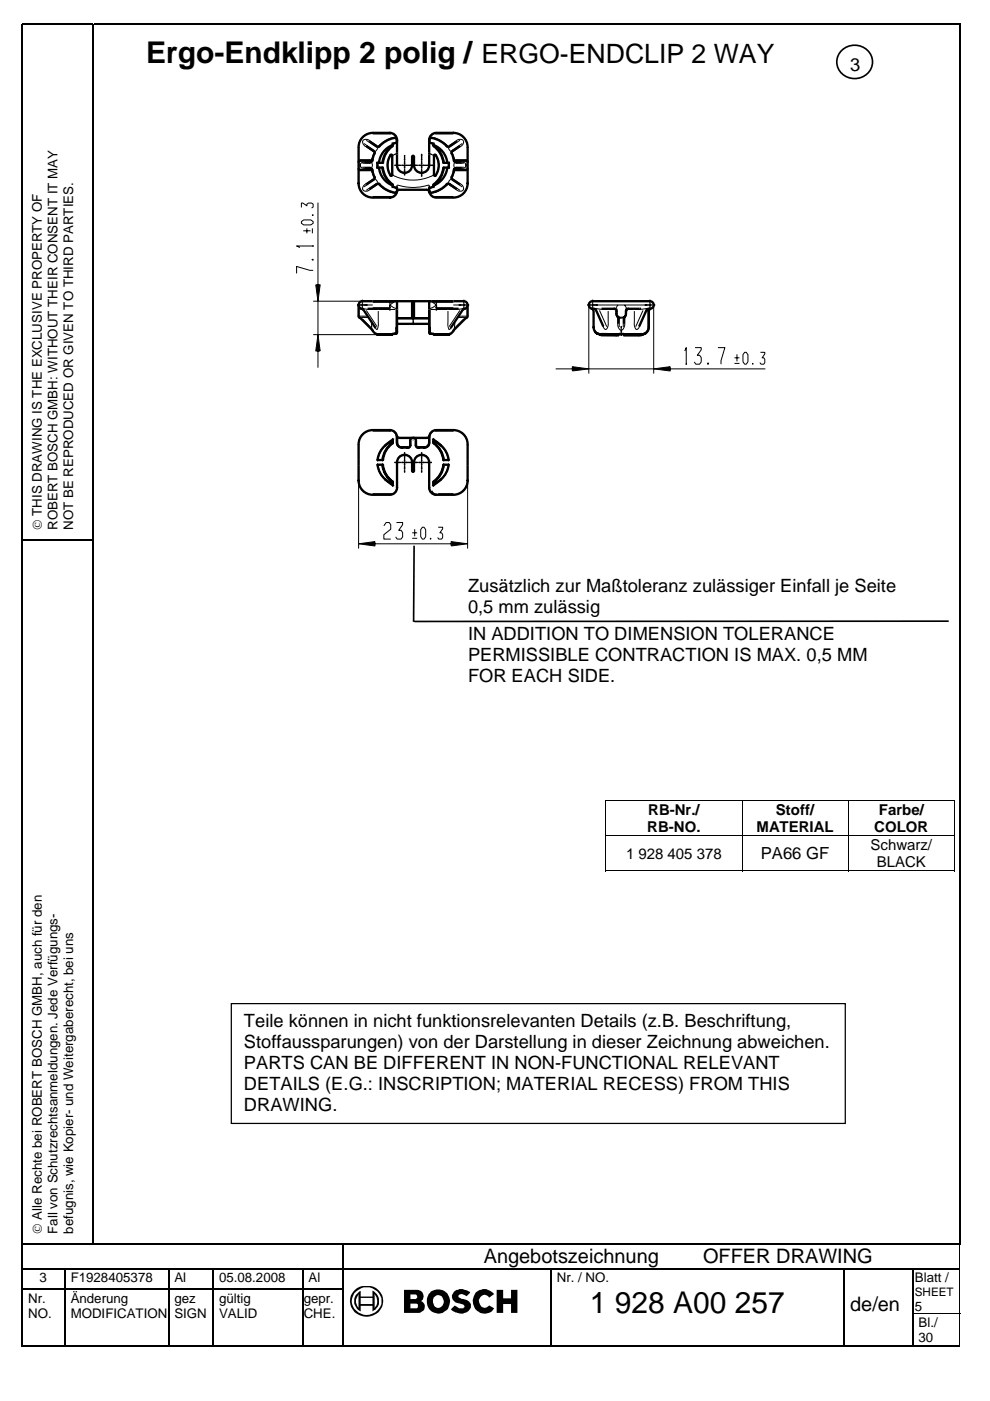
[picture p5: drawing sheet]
<svg xmlns="http://www.w3.org/2000/svg" width="210mm" height="297mm" viewBox="0 0 210 297" stroke-linecap="round" stroke-linejoin="round" font-family="sans-serif">
<g fill="#000">
<path d="M4.6 5h.3v.4h-.3zM19.6 5h.3v.4h-.3zM203.4 5h.3v.4h-.3zM4.6 114.4h.3v.3h-.3zM19.6 114.4h.3v.3h-.3zM203.4 114.4h.3v.3h-.3zM4.6 263.6h.3v.3h-.3zM4.6 268.8h.3v.4h-.3zM4.6 273.2h.3v.4h-.3zM4.6 278.5h.3v.2h-.3zM13.6 268.8h.3v.4h-.3zM13.6 273.2h.3v.4h-.3z"/>
<path d="M13.6 278.5h.3v.2h-.3zM35.6 268.8h.3v.4h-.3zM35.6 273.2h.3v.4h-.3zM35.6 278.5h.3v.2h-.3zM45 268.8h.4v.4h-.4zM45 273.2h.4v.4h-.4zM45 278.5h.4v.2h-.4zM64 268.8h.4v.4h-.4zM64 273.2h.4v.4h-.4zM64 278.5h.4v.2h-.4zM72.6 263.6h.4v.3h-.4zM72.6 268.8h.4v.4h-.4z"/>
<path d="M72.6 273.2h.4v.4h-.4zM72.6 278.5h.4v.2h-.4zM116.6 268.8h.4v.4h-.4zM116.6 273.2h.4v.4h-.4zM116.6 278.5h.4v.2h-.4zM178.9 268.8h.3v.4h-.3zM178.9 273.2h.3v.4h-.3zM178.9 278.5h.3v.2h-.3zM193.4 268.8h.3v.4h-.3zM193.4 273.2h.3v.4h-.3zM203.4 263.6h.3v.3h-.3zM203.5 263.9h.1z"/>
<path d="M203.5 268.8h.1v.4h-.1zM203.5 273.2h.1v.4h-.1z"/>
</g>
<g fill="none" stroke="#000" stroke-width=".34">
<path d="M4.6 5.2h15M4.8 5.4v109M19.8 5.4v109M19.9 5.2h183.5M203.5 5.4v109M4.8 114.7v148.9M4.9 114.5h14.7M19.8 114.7v148.9M203.5 114.7v148.9M4.8 263.9v4.9M4.8 269.2v4M4.8 273.6v4.9"/>
<path d="M4.8 278.7v6.8M4.9 263.8h67.7M4.9 269h8.7M4.9 273.4h8.7M13.8 269.2v4M13.8 273.6v4.9M13.9 269h21.7M13.9 273.4h21.7M35.8 269.2v4M35.8 273.6v4.9M35.9 269h9.1M35.9 273.4h9.1"/>
<path d="M45.2 269.2v4M45.2 273.6v4.9M45.4 269h18.6M45.4 273.4h18.6M64.2 269.2v4M64.2 273.6v4.9M64.4 269h8.2M64.4 273.4h8.2M72.8 263.9v4.9M72.8 269.2v4M72.8 273.6v4.9M73 263.8h130.4"/>
<path d="M73 269h43.6M116.8 269.2v4M116.8 273.6v4.9M117 269h61.9M179 269.2v4M179 273.6v4.9M179.2 269h14.2M193.5 269.2v4M193.5 273.6v4.9M193.7 269h9.8"/>
</g>
<path d="M193.4 278.6h10.2M203.5 263.9v4.9M203.5 269.2v4M203.5 273.6v4.9" fill="none" stroke="#000" stroke-width=".21"/>
<g fill="#000">
<path d="M75.2 273.5a3.7 3.7 0 0 1 6 1.6 3.5 3.5 0 0 1-3.1 4.1 3.5 3.5 0 0 1-3.9-3.3h.4a3.2 3.2 0 0 0 3.4 2.9 3.2 3.2 0 0 0 2.9-3.5 3.2 3.2 0 0 0-3.4-2.4 3.2 3.2 0 0 0-2.9 3h-.4a2.96 2.96 0 0 1 1-2.4z" fill-rule="evenodd"/>
<path d="M75.5 274.5l1-.8v1.2h2.5v-1.3a2.54 2.54 0 0 1 1.3 3.1l-.7 1-.6 .4v-1.2h-2.5v-.4h2.9v.8v-.1a1.91 1.91 0 0 0 .1-2.7l-.1-.1v2.1h-.4v-1.3h-3l.1-.8a2.03 2.03 0 0 0 0 2.9l-.1-2.1h.5v2.9a2.48 2.48 0 0 1-1-3.6z" fill-rule="evenodd"/>
<path d="M85.7 273.5h2.9a1.31 1.31 0 0 1 1.1 1 1.31 1.31 0 0 1-.5 1.4 1.29 1.29 0 0 1 .9 1.3 1.29 1.29 0 0 1-1.2 1.2h-3.2v-3.4h1.3v.4h.2v1h-.2v1h1.4l.2-.2v-.7l-.3-.1h-1.1v-1h1a.52 .52 0 0 0 .3-.5 .52 .52 0 0 0-.4-.5h-1.1v.6h-1.3z" fill-rule="evenodd"/>
<path d="M91.4 273.8a2.56 2.56 0 0 1 4 1.4 2.56 2.56 0 0 1-2.8 3.2 2.3 2.3 0 0 1-2.1-2.5h1.3a1.18 1.18 0 0 0 1.2 1.4 1.18 1.18 0 0 0 1.1-1.5 1.15 1.15 0 0 0-1.2-1.2 1.15 1.15 0 0 0-1.1 1.3h-1.3l.1-.9 .3-.6z" fill-rule="evenodd"/>
<path d="M96.3 273.8l.2-.1a2.49 2.49 0 0 1 2.8 .1l.4 .3-.8 .7a1.44 1.44 0 0 0-1.6-.2l-.1 .1a.65 .65 0 0 0 .6 .7 2.44 2.44 0 0 1 2 1.1 1.96 1.96 0 0 1-2.5 1.9l-.7-.1-1-.7 .8-.8 .4 .2a1.63 1.63 0 0 0 1.5 .4l.2-.5-.4-.4a2.59 2.59 0 0 1-2.2-1.1l-.1-.8z" fill-rule="evenodd"/>
<path d="M100.8 274.1l.6-.4a2.47 2.47 0 0 1 3.4 .7l-1.1 .7a1.21 1.21 0 0 0-1.7-.3 1.21 1.21 0 0 0-.3 1.7 1.09 1.09 0 0 0 1 .8 1.09 1.09 0 0 0 1-.5l1.1 .6a2.51 2.51 0 0 1-3.4 .7 2.51 2.51 0 0 1-.9-3.3z" fill-rule="evenodd"/>
<path d="M105.3 273.5h1.4v1.8h1.7v-1.8h1.3v4.9h-1.3v-1.9h-1.7v1.9h-1.4z" fill-rule="evenodd"/>
</g>
<path d="M178.5 10.6a3.7 3.7 0 0 1 4.7-.5 3.7 3.7 0 0 1 1.5 4.4 3.8 3.8 0 0 1-4.2 2.1 3.8 3.8 0 0 1-3.1-3.5 3.4 3.4 0 0 1 1.1-2.5z" fill="none" stroke="#000" stroke-width=".35"/>
<path d="M61.1 24.5h105.4v94.8h-105.4z" fill="#fff"/>
<g fill="#000">
<path d="M89.3 35.8l.2 .1zM67 60.4h.9l-.5 3.5zM67.4 71l.5 3.4h-.9zM121.3 77.7l3.5 .5-3.5 .5zM124.7 64.5h.3v.4h-.3zM137 64.6l.2 .1zM138.4 64.5h.4v.4h-.4zM138.6 78.2l3.5-.5v1zM76 115.3l3.5-.5v1zM95.7 114.8l3.4 .5-3.4 .5zM128.4 169.6h.2v.2h-.2zM128.4 177.1h.2v.2h-.2z"/>
<path d="M202.3 169.6h.2v.2h-.2zM128.4 184.6h.2v.1h-.2zM202.3 184.6h.2v.1h-.2z"/>
</g>
<g fill="none" stroke="#000" stroke-width=".21">
<path d="M76 31.2v3.1l.3-.4h2.2M76.1 34.4v1.3M76.2 39.9l.7 1.1 1.2 .7M76.3 34.2h2M76.3 35.9h2M76.8 34.6h1.7M76.8 35.5h1.7M77.2 30.4l2.3 1.6M77.7 29.7l2.2 1.6M77.9 29.6a.71 .71 0 0 0-1 .3 .71 .71 0 0 0 .3 .9l1.9 1.3M77.9 29.5l2 1.4M78.1 28.3l-1.2 .7-.7 1.2"/>
<path d="M78.4 34.4h-1.1a.71 .71 0 0 0-1 .6 .79 .79 0 0 0 1 .7h1.1M78.5 36.2h-2.2l-.3-.5v3.2M78.8 35.8v.2M78.8 34.3h.1M78.8 34v.2M78.8 34.4a1.4 1.4 0 0 1 0 1.3v.1M78.9 36.4l.3 1.1M79 28.4h3.9M79.1 38l-2 1.4M79.2 32.6l-.3 1M79.4 37.8l.8 1.1M79.5 38.1l-2.3 1.5"/>
<path d="M79.9 39.2l-1.5 1a.84 .84 0 0 1-.9 .4 .84 .84 0 0 1-.6-.7l.2-.6M79.9 38.8l-2.2 1.5M80 34.5l-.1 1M80.1 34.5v1M80.2 31.1l-.8 1.2M80.4 39.2a5.4 5.4 0 0 0 3.5 1.8M82.7 28.2a1.66 1.66 0 0 1 1.3 1.2M82.8 32.9l-.6 1.2-.1 .9 .3 1.4 .4 .8M82.8 37.2l.3 .1M82.8 32.9a3.8 3.8 0 0 0 0 4.2M83.1 32.8l-.3 .1M83.1 33v4.1"/>
<path d="M83.2 32.9h.1M83.2 37.1v.1M83.2 33v4M83.3 39.5l.7 .3M83.3 39.7l.7 .2M83.4 37.1a9.2 9.2 0 0 0 8.4 .1M83.6 29.1a5.4 5.4 0 0 0-3.2 1.7M83.7 30.2l-.4 .2M84 29.6v.4M84 32.6l-.6 .3M84 30.2h-.2M84.1 30.3l-.8 .3"/>
<path d="M84.1 39.7l.2-.5a11.5 11.5 0 0 0 6.7 .1l.1 .4M84.1 32.5v.2M84.1 32.8v2.2M84.1 30.4v2M84.1 30.2v.1M84.1 39.8h.1M84.2 39.4l-.1 1.3M84.4 36a1.67 1.67 0 0 0 2.7 0M87.6 33.2v1.8M88 36a1.67 1.67 0 0 0 2.8 0M89.3 35.8l.2 .1zM91 39.4v1.3"/>
<path d="M91 30.2v.1M91 39.8h.1M91.1 32.5v.2M91.1 32.8v2.2M91.1 30.4l-.1 2M91.1 30.2h.3M91.2 32.6l.6 .3M91.2 29.6v.4M91.2 30.3l.7 .2M91.5 30.2l.4 .2M91.6 29.1a5.6 5.6 0 0 1 3.2 1.7M91.9 39.5l-.8 .3"/>
<path d="M91.9 39.7l-.8 .2M91.9 37.1l.1 .1M91.9 33v4M92 32.9h-.1M92.1 33v4.1M92.1 32.8h.1a2.71 2.71 0 0 1 .8 2.2 3 3 0 0 1-.8 2.3h-.1M92.3 28.4h3.8M92.3 32.9a3.8 3.8 0 0 1 0 4.2M92.5 28.2a1.52 1.52 0 0 0-1.3 1.2M94.8 39.2a5.6 5.6 0 0 1-3.5 1.8M95 31.1l.2 .7 .5 .5M95.1 34.5v1"/>
<path d="M95.2 34.5v1M95.2 38.8l2.3 1.5M95.7 38.1l2.3 1.5M95.7 37.8l-.5 .5-.2 .6M95.9 32.6l.4 1M96.1 38l1.5 1a.88 .88 0 0 1 .4 1.5l-.9-.1-1.9-1.2M96.3 36.4l-.4 1.1M96.4 34v.2M96.4 34.4l-.2 .6 .2 .8M96.4 34.3h.1M96.4 35.9v.1M96.6 34.6h1.7"/>
<path d="M96.6 35.5h1.7M96.6 33.9h2.3l.2 .4M96.7 34.4h1.2a.7 .7 0 0 1 .9 .6 .7 .7 0 0 1-.9 .7h-1.2M96.9 35.9h1.9M96.9 34.2h1.9M97.1 28.3l1.2 .7 .7 1.2M97.3 29.6a.75 .75 0 0 1 1 .4 .75 .75 0 0 1-.5 1l-1.7 1.1M97.3 29.5l-2.1 1.4M97.5 29.7l-2.3 1.6M98 30.4l-2.3 1.6M99 39.9l-.7 1.1-1.2 .7M99.1 34.4v1.3"/>
<path d="M99.1 35.7l-.2 .5h-2.3M99.1 31.2v7.7M63.9 47l.5-.4h1.5l.5 .4v.3l-.5 .4h-1.5l-.5-.4zM63.9 44v-.9h.3l.9 .5v-.3l.3-.2h.7l.3 .2v.6l-.3 .2M64.3 48.9h1.5M65.1 48.4v1.1M66.2 55h.2v.1h-.2zM66.2 45.6l.2 .1zM66.2 48.4v1.1M66.4 57.3h-.7l-2.8-.8v1.5M66.4 52.2h-3.5l.7 .3M66.4 52v.3"/>
<path d="M67.4 42.9v17.5M79 41.7h4.2M83.8 41.3l-.4 .4-.7 .2M84.1 40.9l-.2 .2M84.1 40.1v.4M90.9 40.3l-.4-.1h-5.9l-.3 .1M91.1 40.1v.4M91.1 40.6v.1M91.1 40.9l.1 .2M91.4 41.3l.4 .4 .7 .2M91.9 41.7h4.2M66.4 71h13.9"/>
<path d="M66.4 63.9h10.4M67 60.4h.9l-.5 3.5zM67.4 71l.5 3.4h-.9zM67.4 63.9v7.1M67.4 74.4v3.6M76 64.7l.1 .4 .4 .4M76.1 65.4v1.6M76.3 67h1.7M76.4 67.4h.1M76.5 65.5l.5 .1M76.8 67.6l1.7 1.7M76.9 65.4v.1"/>
<path d="M77 65.4l1.4 .2h1.5M77 64.7h2M77.7 65.8l2.2 3.5M78.1 67.3l-1.7 .1M78.8 68.2l.1 1.6M79 64.1h4.3M79 65.2h3.9M80.2 66v3l-.2 .8h-.2l-.3-.4M80.4 65.6h3.2M83.8 70.7h.2M84.1 63.9l-.5 .1-.9 .7 1.2 .7 .1 .2v3.8M84.1 63.9h3.3"/>
<path d="M84.1 70.4v.1M84.2 67.5h6.8M84.2 67.4h3.2M84.3 68.7h6.6M87.7 67.4h3.3M87.7 63.9h3.4M91 70.4v.1M91.1 63.9l.5 .1 .9 .7-1.2 .7-.1 .2v3.8M91.2 70.7h.2M91.6 65.6h3.2M91.9 64.1h4.2M92.3 65.2h3.8"/>
<path d="M95 66v3.3l.2 .6 .4-.4M96.1 64.7h2M96.4 69.3l-.1 .5M96.4 68.2v1.1M97 67.3l1.8 .1M97.2 67h1.6M97.3 65.6h-2.1M97.5 65.8l-2.3 3.5M98.2 65.4l-.9 .2M98.3 65.4v.1M98.3 67.6l-1.7 1.7M98.8 67.4h.1"/>
<path d="M99.1 65.4v1.6M99.1 64.7a.82 .82 0 0 1-.8 .9h-.2M117.8 78.2h3.5M121.3 77.7l3.5 .5-3.5 .5zM124.8 64.7v14.5M124.8 78.2h13.8M125.8 65.6h.5M125.8 64.7h11.8M126.2 65.5l2.6 .1M126.4 65.8l1.6 3.5M127.1 65.8l1.6 3.5M128.9 66v2.3a1.44 1.44 0 0 1-.5 1.6 1.02 1.02 0 0 1-.6-1"/>
<path d="M129.2 65.6h1.1M130.6 65.6h.1M130.6 66.5l.3 .8M130.6 66v.6M130.8 66.5a.95 .95 0 0 0 .9 .8 .95 .95 0 0 0 1-.8M130.8 65.4v1.2M131 67.5v1.2a1.07 1.07 0 0 0 .9 1.3 1.54 1.54 0 0 0 .5-1.4M131 64.7l-.4 .8M131.2 67.3h1.1M131.3 67.6v1.7M132.1 67.6v1.7M132.4 64.7l.5 .8"/>
<path d="M132.4 67.5v1.1M132.6 65.4v1.2M132.8 66.5l-.3 .8M132.8 66v.6M132.9 65.6h.1M133.1 65.6h1.1M134.5 66v2.3a1.44 1.44 0 0 0 .5 1.6l.4-.3 .2-.7M136.3 65.8l-1.5 3.5M137.1 65.8l-1.6 3.5M137.2 65.6h.3M137.2 65.5l-2.6 .1M137.5 65.6h.1"/>
<path d="M138.6 64.4v.3M138.6 78.2l3.5-.5v1zM138.6 64.7v14.5M138.6 64.6v.3M142.1 78.2h20.2M145.2 74.4l.3-.7v3.5M145.3 77.2h.4M147.4 73.7h1.3v.5l-.9 1.1h.5l.4 .5v.9l-.4 .5h-.8l-.3-.5M150 77h.2v.2h-.2zM152.2 73.7h1.5l-.8 2.8v.7M155.7 77h1.1M155.7 75.9h1.1"/>
<path d="M156.3 75.1v1.5M157.9 74.7h.3l.4 .5v1.5l-.4 .5h-.3l-.4-.5v-1.5zM159.6 77l.1 .2zM161.2 74.7h1v.3l-.6 .9h.3l.3 .3v.7l-.3 .3h-.5l-.3-.3M76 94.2v22.1M78.1 91.4l-1.2 .7-.7 1.1M79 91.4h4M80 98.8l.5 1.4 .9 1.3M80.1 98.5a4.7 4.7 0 0 0 3.1 4M80.5 97.6h.2M80.5 98.5h.2M81.3 98.8l.5 1.7 1.2 1.4"/>
<path d="M81.4 94.6l-.9 1.3-.5 1.4M82.7 91.2l.4 .1 .5 .4M82.9 93.4l-1.1 .9M83 94.2l-1.2 1.4-.5 1.6M83.2 93.6a4.8 4.8 0 0 0-3.1 4M83.3 93.3v.4M83.6 91.7l.2 .2a2.56 2.56 0 0 1 .2 2 1.33 1.33 0 0 0 1.8 1.1 .93 .93 0 0 0 1.3-.6v-.9M84.1 98v5.4a1.52 1.52 0 0 1-1.4 1.5M84.3 92.8v.1a1.92 1.92 0 0 0 .3 1.6l.6 .2h1.2M84.4 97.1a1.67 1.67 0 0 1 2.7 0M84.6 93h2.5M86.8 93.3v1.1"/>
<path d="M87.5 93.3h.2M87.6 98v1.8M88 97.1a1.68 1.68 0 0 1 2.8 0M88.1 93h2.4M88.3 93.3v1.1M90.9 92.8l-.1 1.1a1.15 1.15 0 0 1-1.4 .8l-.6 .1M91.1 98l.1 5.9M91.9 93.3v.4M91.9 93.6a4.8 4.8 0 0 1 3.2 4M92.2 94.2l1.1 1.4 .6 1.6M92.2 91.4h3.9M92.3 93.4l1.1 .9"/>
<path d="M92.5 91.2a1.63 1.63 0 0 0-1.4 1.5v1.2a1.3 1.3 0 0 1-1.7 1.1 .96 .96 0 0 1-1.4-.6l.1-.9M93.7 94.6l1 1.2 .4 1.5M93.9 98.8l-.6 1.7-1.1 1.4M94.5 97.6h.1M94.5 98.5h.1M95.1 98.5a4.8 4.8 0 0 1-3.2 4M95.1 98.8l-.4 1.4-1 1.3M97.1 91.4l1.2 .7 .7 1.1M99.1 94.2v22.1M76 115.3l3.5-.5v1zM76.2 102.9l.7 1.1 1.2 .7M79 104.7h4.3"/>
<path d="M79.5 115.3h16.2M81.4 111.5l.5-.7h.6l.3 .5v.9l-1.4 1.2v.9h1.4M81.8 101.8l1.1 .8M83.3 102.4v.4M84.1 110.8h1.3v.5l-.9 1.1h.5l.4 .5v.9l-.4 .5h-.8l-.3-.5M87.4 114.1h1.1M87.4 113h1.1M87.9 112.2v1.5M89.6 111.8h.3l.4 .5v1.5l-.4 .5h-.3l-.4-.5v-1.5zM91.2 114.1l.2 .2zM91.6 104.6l.9 .3M91.9 102.4v.4"/>
<path d="M92.9 104.7h3.2M92.9 111.8h1v.3l-.6 .9h.3l.3 .3v.7l-.3 .3h-.6l-.2-.3M93.4 101.8l-1.1 .8M95.7 114.8l3.4 .5-3.4 .5zM99 102.9l-.7 1.1-1.2 .7M128.5 169.8v7.3M128.5 177.3v7.4M128.6 169.7h73.9M128.6 177.2h73.9M157.4 169.8v7.3M157.4 177.3v7.4M179.9 169.8v7.3"/>
<path d="M179.9 177.3v7.4M202.4 169.8v7.3M202.4 177.3v7.4M128.6 184.7h28.7M157.4 184.7h22.4M179.9 184.7h22.4M203.5 278.7v6.8"/>
</g>
<g fill="none" stroke="#000" stroke-width=".49">
<path d="M76 35.7l.3 .3 2.4 .1 .3 .3M77.3 35.6h1.1l.5 .4M77.6 30.9l1.6 1.1M78.3 30l1.6 1 .2 .1 .4-.2M78.9 35.9l.6 1.8M78.9 34l-.5 .4h-1.1M79 33.7l-.3 .3h-2.4l-.3 .3M79.2 32l.2 .2v.4M79.4 37.4l-.1 .6-1.7 1.1M79.5 32.4l-.6 1.7M79.8 35.5h1.4l.5 1.8 .7 1 .9 .8v.8M79.8 34.5h1.4"/>
<path d="M80.1 34.5v1M80.3 38.9a5.1 5.1 0 0 0 3.8 1.9l.1-1.1M80.3 35.5a4.5 4.5 0 0 0 3 3.8M80.5 39.1l-.4-.1-.2 .1-1.6 1M81.1 35.5l.3 1.3 .5 1.1 1.4 1.3M82.8 32.9l.2-.1 .2 .2v4.1l-.2 .2a3.8 3.8 0 0 1-.2-4.4M83.2 39.5l1 .5M83.3 30.8a5 5 0 0 0-2.2 3.7M83.3 30.7a4.6 4.6 0 0 0-3 3.8M83.3 30.2v.8l-.9 .8-.7 1-.5 1.7M84.2 29.7a.5 .5 0 0 0-.6-.4l-1.8 .6-1.5 1.2M84.2 30l-.2 .2-.7 .3"/>
<path d="M87.4 35v-1.8l.2-.2 .2 .2a3.1 3.1 0 0 0 .4 3 1.61 1.61 0 0 0 1.8 .3 1.61 1.61 0 0 0 1-1.5v-5.3a1.51 1.51 0 0 1 1.5-1.5h3.6a3 3 0 0 1 3 3v7.7a3 3 0 0 1-3 3h-3.6a1.5 1.5 0 0 1-1.5-1.2M87.4 35a1.61 1.61 0 0 1-1.4 1.6 1.61 1.61 0 0 1-1.8-1.1v-5.8a1.52 1.52 0 0 0-1.6-1.5h-3.6a3 3 0 0 0-3 3v7.7a3 3 0 0 0 3.1 3h3.6a1.51 1.51 0 0 0 1.4-1.2M91 29.7a.5 .5 0 0 1 .6-.4l1.8 .6 1.4 1.2M91 30l.1 .2 .8 .3M91 39.7v1M91.9 39.5l-.9 .5M91.9 30.8l.9 .9 .8 1 .5 1.8M91.9 30.7a4.6 4.6 0 0 1 2.9 3.8M91.9 30.2v.8l1.3 1.3 .5 1 .3 1.2M92.1 32.8h.1a3.6 3.6 0 0 1 0 4.5l-.2-.2zM94 34.5h1.4M94.1 35.5a5 5 0 0 1-2.2 3.7"/>
<path d="M94.7 39.1l.5-.1 1.7 1.1M94.8 39a5.2 5.2 0 0 1-3.7 1.8l-.1-.1M94.8 35.5a4.7 4.7 0 0 1-2.9 3.8M95.1 34.5v1M95.4 35.5h-1.4l-.5 1.8-.7 1-.9 .8v.8M95.7 32.4l.6 1.7M95.8 37.4l.1 .6 1.6 1.1M96.2 33.6l.4 .4h2.2M96.2 34l.3 .4h1.4M96.3 35.9l-.6 1.8M96.9 30l-1.7 1.1-.5-.2M97.5 30.9l-1.6 1.2-.1 .5"/>
<path d="M97.9 35.6h-1.2l-.2 .1-.3 .3M98.8 34l.3 .3M99.1 35.7l-.3 .3-2.4 .1-.2 .3M84.1 40.6l.5-.4h5.9l.3 .1 .2 .4M76 64.7v2.4l.3 .3M76.2 67.4l2.7 2.6 .4 .5 .5 .3M76.8 63.9a.8 .8 0 0 0-.8 .8 .8 .8 0 0 0 .8 .8M76.8 65.4l2.8 4.2M76.8 63.9h21.5a.83 .83 0 0 1 .8 .8 .83 .83 0 0 1-.9 .8l-2.7 4.1M77.9 65.5h4.8M79.8 70.8l.5 .2M83.3 70.8v.2h-3"/>
<path d="M84 63.9l.2 .2v6.4l-.2 .3h-.7l.7-.2 .2-.5M84.2 68.9l.2-.2h6.4l.2 .2M84.2 67.5h6.8M87.4 63.9l.4 .2v3.2l-.2 .2-.2-.2zM91.2 63.9l-.2 .2v6.4l.2 .3h.7l-.7-.1-.2-.6M91.9 70.8v.2h2.9M92.5 65.5h4.7M95.4 70.8l-.6 .2M99.1 64.7v2.5l-3.2 3.3-1.1 .5M125.7 65.6l-.2-.2 .2 .2 .2 .3v3.4a1.51 1.51 0 0 0 .7 1.4M125.8 65.6h.1M126.6 70.7h.1"/>
<path d="M126.7 70.7l.5 .2-.3-.1M127.2 70.9l.2 .1M127.5 65.5h2.7l.5 .2v.3M127.9 69.2l-1.5-3.5-.3-.2a.89 .89 0 0 1-1.1-.4 .89 .89 0 0 1 .3-1.2h12.5a.83 .83 0 0 1 .8 .9 .83 .83 0 0 1-1.1 .7l-.4 .2-1.6 3.5M130.7 66.5l.2 .5 .4 .3M130.7 65.9v.7M131 67.1l.1 .4M131.1 67.5v1.1M131.2 71v-.2h1v.2M132.3 67.5v1.1M132.5 67.1l-.2 .4M132.7 66.5l-.1 .5-.4 .3"/>
<path d="M132.7 65.9v.7M135.9 65.5h-2.7h-.2l-.3 .5M137.9 65.4l-.4 .4v3.6a1.6 1.6 0 0 1-1.5 1.6l.6-.2M79.9 98.4l.2 .1M80.1 98.5l.5 1.7 1.1 1.4M80.1 97.5l-.2 .2M80.1 97.5h1.1l.1 .2M80.1 98.5h1.1M81.1 98.5l.3 1.3 .5 1.1 1.4 1.3M81.2 98.5l.2 1.2 .6 1.1 1.3 1.3M81.3 98.4l-.1 .1M81.6 94.3l.1 .1"/>
<path d="M81.7 94.4l-1.1 1.4-.5 1.7M83.3 93.5l-1.6 .9M83.3 93.9a5 5 0 0 0-2.2 3.6M83.3 94l-.9 .8-.7 1-.5 1.7M83.3 93.2l-1.6 1.2M83.3 93.2v.8M83.3 94h.1M83.4 92.9l-.1 .3M84.1 92.4l.1 .2 .4 .2h5.9l.4-.2 .1-.2M86.4 94.9l-.6-.1a1.27 1.27 0 0 1-1.6-.9 2.07 2.07 0 0 0-1.1-2.6l-4.1-.1a3 3 0 0 0-3 3v7.7a3 3 0 0 0 3 3h3.7a1.51 1.51 0 0 0 1.5-1.5v-5.4a1.61 1.61 0 0 1 1.6-1.6 1.61 1.61 0 0 1 1.6 1.6M87.4 98v1.8l.2 .2 .2-.2a3.1 3.1 0 0 1 .4-2.9 1.61 1.61 0 0 1 1.8-.3 1.61 1.61 0 0 1 1 1.4v5.4a1.51 1.51 0 0 0 1.5 1.5M87.5 92.8l-.5 .3v1.3a.48 .48 0 0 1-.6 .5"/>
<path d="M87.7 92.8l.4 .3 .1 1.3a.48 .48 0 0 0 .6 .5M88.8 94.9l.6-.1a1.29 1.29 0 0 0 1.6-.9 2.08 2.08 0 0 1 1-2.6l4.1-.1a3 3 0 0 1 3 3v7.7a3 3 0 0 1-3 3h-3.6M91.8 92.9l.1 .3v.8M91.9 93.5l1.6 .9M91.9 93.8l.9 .9 .8 1 .5 1.8M91.9 94l.9 .8 .7 1 .5 1.7M91.9 93.2l1.6 1.2M91.9 94h-.1M93.5 94.4l1.1 1.4 .5 1.7M93.6 94.3l-.1 .1M93.9 98.4l.1 .1M94 98.5l-.3 1.2-.5 1.1-1.3 1.3"/>
<path d="M94 97.5l-.1 .2M94 97.5h1.1M94 98.5h1.1M94.1 98.5a5 5 0 0 1-2.2 3.7M95.1 98.5l-.5 1.8-1.1 1.4M95.1 97.5l.2 .2M95.3 98.4l-.2 .1M81.7 101.6l1.5 1M81.7 101.6l1.6 1.3M81.7 101.6l-.1 .2M83.3 102.1v.8M83.3 102.9l.1 .2"/>
<path d="M83.4 102l-.1 .1M91.2 104.2l.2-.1 .3 .4 .8 .4M91.8 102l.1 .1M91.9 102.1v.8M91.9 102.9l-.1 .2M93.5 101.7l-1.6 .9M93.5 101.6l-1.6 1.3M93.5 101.6l.1 .2"/>
</g>
<g fill="#000" stroke="#000" stroke-width=".21">
<path d="M135.5 71l-.1 .2zM92.1 93.3l-.3 .4zM91.8 102.3l.3 .5z"/>
<path d="M83.7 35l.2 .1z" fill-rule="evenodd"/>
<path d="M84.1 35l.1 .1z" fill-rule="evenodd"/>
<path d="M84.3 35l.4 .1z" fill-rule="evenodd"/>
<path d="M84.9 35l.1 .1z" fill-rule="evenodd"/>
<path d="M85.2 35l.4 .1z" fill-rule="evenodd"/>
<path d="M85.7 33h.2v.2h-.2z" fill-rule="evenodd"/>
<path d="M85.7 33.4h.2z" fill-rule="evenodd"/>
<path d="M85.7 33.6h.2v.4h-.2z" fill-rule="evenodd"/>
<path d="M85.7 34.2h.2z" fill-rule="evenodd"/>
<path d="M85.7 34.4h.2v.4h-.2z" fill-rule="evenodd"/>
<path d="M85.7 35l.2 .1z" fill-rule="evenodd"/>
<path d="M85.7 35.3h.2v.3h-.2z" fill-rule="evenodd"/>
<path d="M85.7 35.8l.2 .1z" fill-rule="evenodd"/>
<path d="M85.7 36.1h.2v.4h-.2z" fill-rule="evenodd"/>
<path d="M85.7 36.7h.2z" fill-rule="evenodd"/>
<path d="M85.7 36.9h.2v.2h-.2z" fill-rule="evenodd"/>
<path d="M85.7 35l.1 .1z" fill-rule="evenodd"/>
<path d="M86 35l.4 .1z" fill-rule="evenodd"/>
<path d="M86.6 35v.1z" fill-rule="evenodd"/>
<path d="M86.8 35l.4 .1z" fill-rule="evenodd"/>
<path d="M87.1 35l.4 .1z" fill-rule="evenodd"/>
<path d="M87.3 33.2l.5 .1z" fill-rule="evenodd"/>
<path d="M87.4 35l.1 .1z" fill-rule="evenodd"/>
<path d="M87.5 33l.2 .5z" fill-rule="evenodd"/>
<path d="M87.7 35l.2 .1z" fill-rule="evenodd"/>
<path d="M87.7 35l.1 .1z" fill-rule="evenodd"/>
<path d="M88 35l.3 .1z" fill-rule="evenodd"/>
<path d="M88.5 35l.1 .1z" fill-rule="evenodd"/>
<path d="M88.8 35l.4 .1z" fill-rule="evenodd"/>
<path d="M89.3 32.7h.2v.5h-.2z" fill-rule="evenodd"/>
<path d="M89.3 33.4h.2z" fill-rule="evenodd"/>
<path d="M89.3 33.6h.2v.4h-.2z" fill-rule="evenodd"/>
<path d="M89.3 34.2h.2z" fill-rule="evenodd"/>
<path d="M89.3 34.4h.2v.4h-.2z" fill-rule="evenodd"/>
<path d="M89.3 35l.2 .1z" fill-rule="evenodd"/>
<path d="M89.3 35.3h.2v.3h-.2z" fill-rule="evenodd"/>
<path d="M89.3 36.1h.2v.4h-.2z" fill-rule="evenodd"/>
<path d="M89.3 36.7h.2z" fill-rule="evenodd"/>
<path d="M89.3 36.9h.2v.5h-.2z" fill-rule="evenodd"/>
<path d="M89.4 35v.1z" fill-rule="evenodd"/>
<path d="M89.6 35l.4 .1z" fill-rule="evenodd"/>
<path d="M90.2 35l.1 .1z" fill-rule="evenodd"/>
<path d="M90.4 35l.4 .1z" fill-rule="evenodd"/>
<path d="M91 35l.1 .1z" fill-rule="evenodd"/>
<path d="M91.3 35l.5 .1z" fill-rule="evenodd"/>
<path d="M75.8 64.6h.4v.1h-.4z" fill-rule="evenodd"/>
<path d="M76.4 64.6l.1 .1z" fill-rule="evenodd"/>
<path d="M76.6 64.6h.4v.1h-.4z" fill-rule="evenodd"/>
<path d="M76.8 63.6h.1v.4h-.1z" fill-rule="evenodd"/>
<path d="M76.8 64.2l.1 .1z" fill-rule="evenodd"/>
<path d="M76.8 64.5h.1v.4h-.1z" fill-rule="evenodd"/>
<path d="M76.8 65l.1 .1z" fill-rule="evenodd"/>
<path d="M76.8 65.3h.1v.4h-.1z" fill-rule="evenodd"/>
<path d="M77.2 64.6l.1 .1z" fill-rule="evenodd"/>
<path d="M77.5 64.6h.4v.1h-.4z" fill-rule="evenodd"/>
<path d="M82.6 63.9l.1 .3z" fill-rule="evenodd"/>
<path d="M82.6 64.4l.1 .1z" fill-rule="evenodd"/>
<path d="M82.6 64.6l.1 .4z" fill-rule="evenodd"/>
<path d="M82.6 65.2l.1 .1z" fill-rule="evenodd"/>
<path d="M82.6 65.5l.1 .3z" fill-rule="evenodd"/>
<path d="M83.9 69.4h.2v.3h-.2z" fill-rule="evenodd"/>
<path d="M83.9 69.7h.2v.4z" fill-rule="evenodd"/>
<path d="M83.9 70.1l.2 .3h-.2z" fill-rule="evenodd"/>
<path d="M83.9 70.4l.2 .2z" fill-rule="evenodd"/>
<path d="M87.3 64l.5 .1z" fill-rule="evenodd"/>
<path d="M87.3 67.2h.5v.1h-.5z" fill-rule="evenodd"/>
<path d="M87.5 63.8l.2 .5z" fill-rule="evenodd"/>
<path d="M87.5 67l.2 .5z" fill-rule="evenodd"/>
<path d="M87.5 67.5l.2 .4z" fill-rule="evenodd"/>
<path d="M87.5 68.1l.2 .1z" fill-rule="evenodd"/>
<path d="M87.5 68.4l.2 .4z" fill-rule="evenodd"/>
<path d="M87.5 63.7l.2 .5z" fill-rule="evenodd"/>
<path d="M87.5 64.4l.2 .1z" fill-rule="evenodd"/>
<path d="M87.5 64.6l.2 .4z" fill-rule="evenodd"/>
<path d="M87.5 65.2l.2 .1z" fill-rule="evenodd"/>
<path d="M87.5 65.5l.2 .3z" fill-rule="evenodd"/>
<path d="M87.5 66l.2 .1z" fill-rule="evenodd"/>
<path d="M87.5 66.3l.2 .4z" fill-rule="evenodd"/>
<path d="M87.5 66.9h.2z" fill-rule="evenodd"/>
<path d="M87.5 67.1l.2 .5z" fill-rule="evenodd"/>
<path d="M91.1 70.2h.1v.4z" fill-rule="evenodd"/>
<path d="M91.1 69.9h.1v.3h-.1z" fill-rule="evenodd"/>
<path d="M91.1 69.5h.1v.4h-.1z" fill-rule="evenodd"/>
<path d="M91.1 69.4l.1 .1z" fill-rule="evenodd"/>
<path d="M92.5 65.5h.1v.3h-.1z" fill-rule="evenodd"/>
<path d="M92.5 65.2l.1 .1z" fill-rule="evenodd"/>
<path d="M92.5 64.6h.1v.4h-.1z" fill-rule="evenodd"/>
<path d="M92.5 64.4l.1 .1z" fill-rule="evenodd"/>
<path d="M92.5 63.9h.1v.3h-.1z" fill-rule="evenodd"/>
<path d="M97.3 64.6h.4v.1h-.4z" fill-rule="evenodd"/>
<path d="M97.9 64.6l.1 .1z" fill-rule="evenodd"/>
<path d="M98.1 64.6h.4v.1h-.4z" fill-rule="evenodd"/>
<path d="M98.3 63.6l.1 .4z" fill-rule="evenodd"/>
<path d="M98.3 64.2l.1 .1z" fill-rule="evenodd"/>
<path d="M98.3 64.5l.1 .4z" fill-rule="evenodd"/>
<path d="M98.3 65l.1 .1z" fill-rule="evenodd"/>
<path d="M98.3 65.3l.1 .4z" fill-rule="evenodd"/>
<path d="M98.7 64.6l.1 .1z" fill-rule="evenodd"/>
<path d="M99 64.6h.4v.1h-.4z" fill-rule="evenodd"/>
<path d="M124.6 64.6h.4v.1h-.4z" fill-rule="evenodd"/>
<path d="M125.2 64.6l.1 .1z" fill-rule="evenodd"/>
<path d="M125.5 64.6h.3v.1h-.3z" fill-rule="evenodd"/>
<path d="M125.6 63.6h.1v.4h-.1z" fill-rule="evenodd"/>
<path d="M125.6 64.2l.1 .1z" fill-rule="evenodd"/>
<path d="M125.6 64.5h.1v.4h-.1z" fill-rule="evenodd"/>
<path d="M125.6 65l.1 .1z" fill-rule="evenodd"/>
<path d="M125.6 65.3h.1v.4h-.1z" fill-rule="evenodd"/>
<path d="M126 64.6l.1 .1z" fill-rule="evenodd"/>
<path d="M126.3 64.6h.4v.1h-.4z" fill-rule="evenodd"/>
<path d="M127.4 70.7h3.2v.5h-3.2z" fill-rule="evenodd"/>
<path d="M127.4 70.7h3.2v.5h-3.2z" fill-rule="evenodd"/>
<path d="M130.6 71v.2z" fill-rule="evenodd"/>
<path d="M130.6 71v.2z" fill-rule="evenodd"/>
<path d="M130.6 70.7h.6v.5h-.6z" fill-rule="evenodd"/>
<path d="M130.6 70.7h.6v.5h-.6z" fill-rule="evenodd"/>
<path d="M131.7 70.8h.1v.3h-.1z" fill-rule="evenodd"/>
<path d="M131.7 70.5l.1 .1z" fill-rule="evenodd"/>
<path d="M131.7 70h.1v.4h-.1z" fill-rule="evenodd"/>
<path d="M131.7 69.7l.1 .1z" fill-rule="evenodd"/>
<path d="M131.7 69.2h.1v.3h-.1z" fill-rule="evenodd"/>
<path d="M132.2 70.7h3.2l.1 .5h-3.3z" fill-rule="evenodd"/>
<path d="M132.2 70.7h3.2l.1 .5h-3.3z" fill-rule="evenodd"/>
<path d="M135.4 70.7h.6v.5h-.5z" fill-rule="evenodd"/>
<path d="M135.4 70.7h.6v.5h-.5z" fill-rule="evenodd"/>
<path d="M136.8 64.6h.4v.1h-.4z" fill-rule="evenodd"/>
<path d="M137.4 64.6v.1z" fill-rule="evenodd"/>
<path d="M137.6 64.6h.4v.1h-.4z" fill-rule="evenodd"/>
<path d="M137.8 63.6h.1v.4h-.1z" fill-rule="evenodd"/>
<path d="M137.8 64.2l.1 .1z" fill-rule="evenodd"/>
<path d="M137.8 64.5h.1v.4h-.1z" fill-rule="evenodd"/>
<path d="M137.8 65l.1 .1z" fill-rule="evenodd"/>
<path d="M137.8 65.3h.1v.4h-.1z" fill-rule="evenodd"/>
<path d="M138.2 64.6v.1z" fill-rule="evenodd"/>
<path d="M138.5 64.6h.4v.1h-.4z" fill-rule="evenodd"/>
<path d="M83.1 93.3l.3 .4z" fill-rule="evenodd"/>
<path d="M83.7 98h.2v.1h-.2z" fill-rule="evenodd"/>
<path d="M84.1 98l.1 .1z" fill-rule="evenodd"/>
<path d="M84.3 98h.4v.1h-.4z" fill-rule="evenodd"/>
<path d="M84.9 98l.1 .1z" fill-rule="evenodd"/>
<path d="M85.2 98h.4v.1h-.4z" fill-rule="evenodd"/>
<path d="M85.7 96h.2v.2h-.2z" fill-rule="evenodd"/>
<path d="M85.7 96.4h.2z" fill-rule="evenodd"/>
<path d="M85.7 96.6h.2v.4h-.2z" fill-rule="evenodd"/>
<path d="M85.7 97.2l.2 .1z" fill-rule="evenodd"/>
<path d="M85.7 97.5h.2v.3h-.2z" fill-rule="evenodd"/>
<path d="M85.7 98l.2 .1z" fill-rule="evenodd"/>
<path d="M85.7 98.3h.2v.3h-.2z" fill-rule="evenodd"/>
<path d="M85.7 98.8l.2 .1z" fill-rule="evenodd"/>
<path d="M85.7 99.1h.2v.4h-.2z" fill-rule="evenodd"/>
<path d="M85.7 99.7h.2z" fill-rule="evenodd"/>
<path d="M85.7 99.9h.2v.2h-.2z" fill-rule="evenodd"/>
<path d="M85.7 98l.1 .1z" fill-rule="evenodd"/>
<path d="M86 98h.4v.1h-.4z" fill-rule="evenodd"/>
<path d="M86.6 98v.1z" fill-rule="evenodd"/>
<path d="M86.8 98h.4v.1h-.4z" fill-rule="evenodd"/>
<path d="M87.3 98h.2v.1h-.2z" fill-rule="evenodd"/>
<path d="M87.3 99.8h.5v.1h-.5z" fill-rule="evenodd"/>
<path d="M87.4 98l.1 .1z" fill-rule="evenodd"/>
<path d="M87.5 99.6l.2 .5z" fill-rule="evenodd"/>
<path d="M87.7 98h.2v.1h-.2z" fill-rule="evenodd"/>
<path d="M87.7 98l.1 .1z" fill-rule="evenodd"/>
<path d="M88 98h.3v.1h-.3z" fill-rule="evenodd"/>
<path d="M88.5 98l.1 .1z" fill-rule="evenodd"/>
<path d="M88.8 98h.4v.1h-.4z" fill-rule="evenodd"/>
<path d="M89.3 96h.2v.2h-.2z" fill-rule="evenodd"/>
<path d="M89.3 96.4h.2z" fill-rule="evenodd"/>
<path d="M89.3 96.6h.2v.4h-.2z" fill-rule="evenodd"/>
<path d="M89.3 97.2l.2 .1z" fill-rule="evenodd"/>
<path d="M89.3 97.5h.2v.3h-.2z" fill-rule="evenodd"/>
<path d="M89.3 98l.2 .1z" fill-rule="evenodd"/>
<path d="M89.3 98.3h.2v.3h-.2z" fill-rule="evenodd"/>
<path d="M89.3 98.8l.2 .1z" fill-rule="evenodd"/>
<path d="M89.3 99.1h.2v.4h-.2z" fill-rule="evenodd"/>
<path d="M89.3 99.7h.2z" fill-rule="evenodd"/>
<path d="M89.3 99.9h.2v.2h-.2z" fill-rule="evenodd"/>
<path d="M89.4 98v.1z" fill-rule="evenodd"/>
<path d="M89.6 98h.4v.1h-.4z" fill-rule="evenodd"/>
<path d="M90.2 98l.1 .1z" fill-rule="evenodd"/>
<path d="M90.4 98h.4v.1h-.4z" fill-rule="evenodd"/>
<path d="M91 98l.1 .1z" fill-rule="evenodd"/>
<path d="M91.3 98h.2v.1h-.2z" fill-rule="evenodd"/>
<path d="M83.4 102.3l-.3 .5z" fill-rule="evenodd"/>
</g>
<path d="M87.8 115.7l-.1 16.1M201.1 131.7l-113.3 .1" fill="none" stroke="#000" stroke-width=".35"/>
<path d="M49 212.8h130.2v25.4h-130.2z" fill="none" stroke="#000" stroke-width=".26"/>
<g fill="none" stroke="#000" stroke-width=".34">
<path d="M13.8 278.7v6.8M35.8 278.7v6.8M45.2 278.7v6.8M64.2 278.7v6.8M72.8 278.7v6.8M116.8 278.7v6.8M179 278.7v6.8M193.5 278.7v6.8M4.6 285.3h9M13.9 285.3h21.7M35.9 285.3h9.1M45.4 285.3h18.6"/>
<path d="M64.4 285.3h8.2M73 285.3h43.6M117 285.3h61.9M179.2 285.3h14.2M193.7 285.3h9.8"/>
</g>
<g font-size="6.3">
<text x="31" y="13.4">Ergo-Endklipp 2 polig /</text>
<text x="125.1" y="278.3">1 928 A00 257</text>
</g>
<text font-size="5.7" x="102.1" y="13.4">ERGO-ENDCLIP 2 WAY</text>
<g font-size="4.2">
<text x="102.6" y="267.9">Angebotszeichnung</text>
<text x="149.1" y="267.9">OFFER DRAWING</text>
<text x="180.3" y="278">de/en</text>
</g>
<g font-size="3.9">
<text x="180.2" y="15.1">3</text>
<text x="99.2" y="125.6">Zusätzlich zur Maßtoleranz zulässiger Einfall je Seite</text>
<text x="99.2" y="130">0,5 mm zulässig</text>
<text x="99.2" y="135.7">IN ADDITION TO DIMENSION TOLERANCE</text>
<text x="99.2" y="140.2">PERMISSIBLE CONTRACTION IS MAX. 0,5 MM</text>
<text x="99.2" y="144.6">FOR EACH SIDE.</text>
<text x="51.7" y="217.8">Teile können in nicht funktionsrelevanten Details (z.B. Beschriftung,</text>
<text x="51.7" y="222.3">Stoffaussparungen) von der Darstellung in dieser Zeichnung abweichen.</text>
<text x="51.7" y="226.7">PARTS CAN BE DIFFERENT IN NON-FUNCTIONAL RELEVANT</text>
<text x="51.7" y="231.2">DETAILS (E.G.: INSCRIPTION; MATERIAL RECESS) FROM THIS</text>
<text x="51.7" y="235.6">DRAWING.</text>
</g>
<text font-size="3.5" x="161.3" y="182.1">PA66 GF</text>
<g font-size="3.2">
<text x="137.4" y="172.7">RB-Nr./</text>
<text x="164.5" y="172.7">Stoff/</text>
<text x="186.4" y="172.7">Farbe/</text>
<text x="137.2" y="176.4">RB-NO.</text>
<text x="160.4" y="176.4">MATERIAL</text>
<text x="185.4" y="176.4">COLOR</text>
<text x="132.7" y="182">1 928 405 378</text>
<text x="184.6" y="180.2">Schwarz/</text>
<text x="185.9" y="183.9">BLACK</text>
</g>
<g font-size="2.8">
<text x="8.8" y="112.4" transform="rotate(-90 8.8 112.4)">© THIS DRAWING IS THE EXCLUSIVE PROPERTY OF</text>
<text x="12.2" y="112.4" transform="rotate(-90 12.2 112.4)">ROBERT BOSCH GMBH: WITHOUT THEIR CONSENT IT MAY</text>
<text x="15.5" y="112.4" transform="rotate(-90 15.5 112.4)">NOT BE REPRODUCED OR GIVEN TO THIRD PARTIES.</text>
<text x="8.8" y="261.6" transform="rotate(-90 8.8 261.6)">© Alle Rechte bei ROBERT BOSCH GMBH, auch für den</text>
<text x="12.2" y="261.6" transform="rotate(-90 12.2 261.6)">Fall von Schutzrechtsanmeldungen. Jede Verfügungs-</text>
<text x="15.5" y="261.6" transform="rotate(-90 15.5 261.6)">befugnis, wie Kopier- und Weitergaberecht, bei uns</text>
<text x="8.3" y="271.8">3</text>
<text x="15" y="271.8">F1928405378</text>
<text x="37" y="271.8">Al</text>
<text x="46.4" y="271.8">05.08.2008</text>
<text x="65.4" y="271.8">Al</text>
<text x="118" y="271.8">Nr. / NO.</text>
<text x="194" y="271.8">Blatt /</text>
<text x="6" y="276.2">Nr.</text>
<text x="6" y="279.4">NO.</text>
<text x="15" y="276.2">Änderung</text>
<text x="15" y="279.4">MODIFICATION</text>
<text x="37" y="276.2">gez</text>
<text x="37" y="279.4">SIGN</text>
<text x="46.4" y="276.2">gültig</text>
<text x="46.4" y="279.4">VALID</text>
<text x="64.4" y="276.2">gepr.</text>
<text x="64.4" y="279.4">CHE.</text>
<text x="194" y="277.9">5</text>
<text x="194.8" y="281.3">Bl./</text>
<text x="194.8" y="284.5">30</text>
</g>
<text font-size="2.5" x="194" y="274.7">SHEET</text>
</svg>
